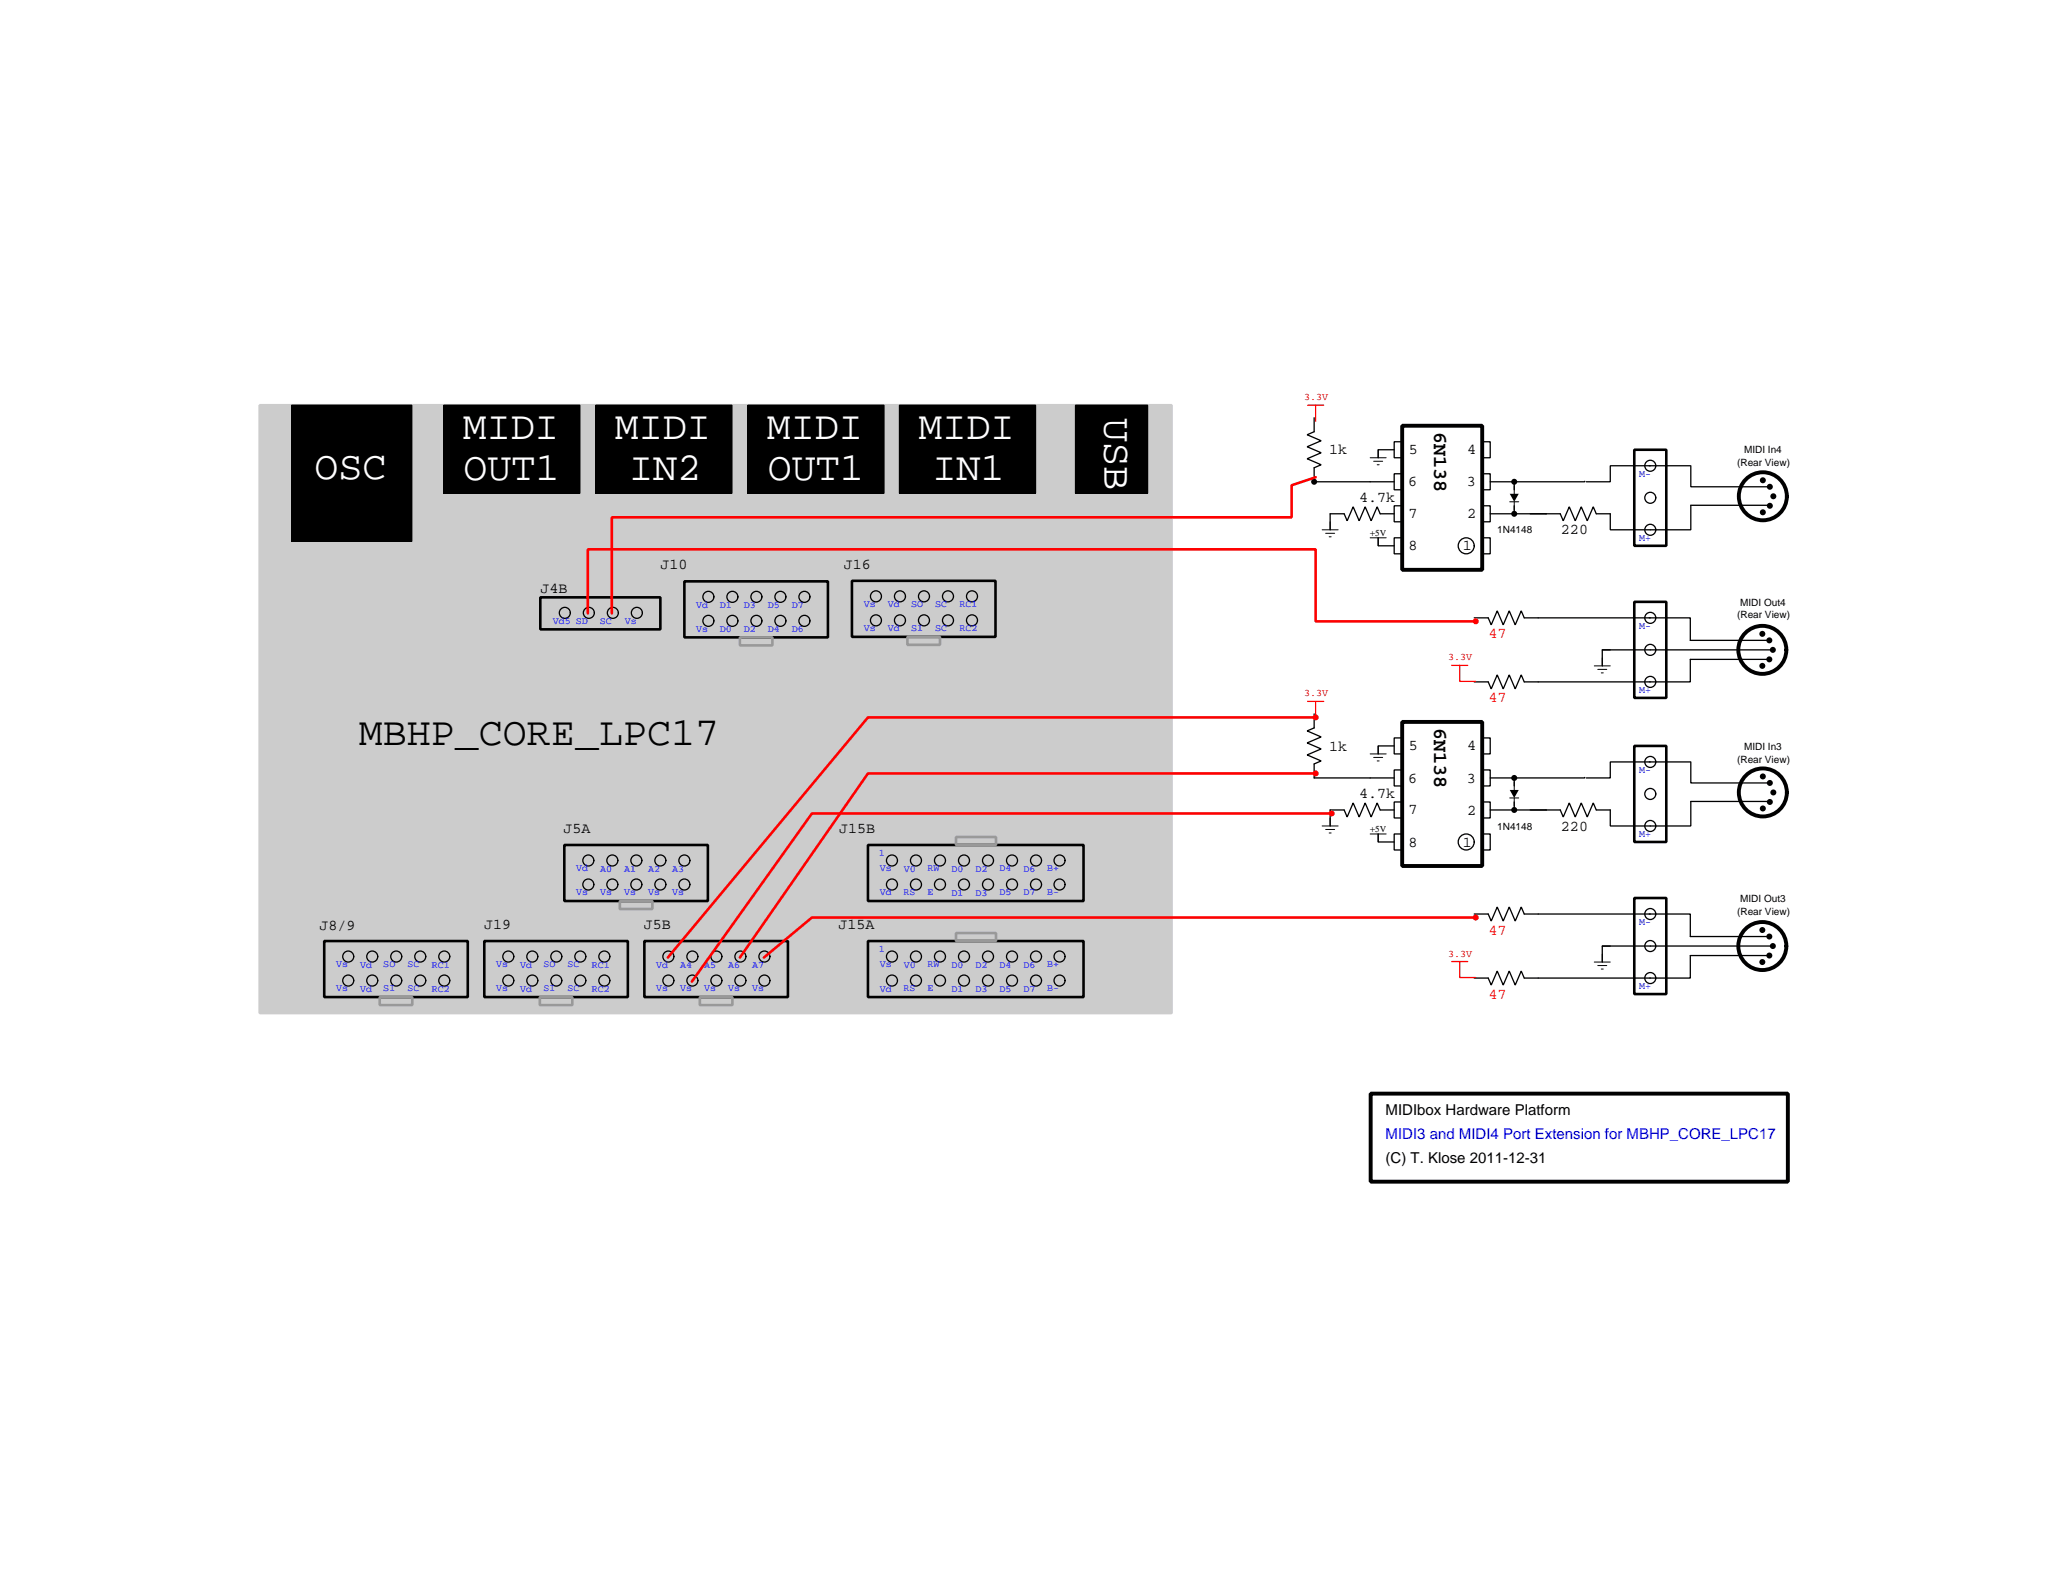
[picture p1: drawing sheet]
<svg xmlns="http://www.w3.org/2000/svg" width="279mm" height="216mm" viewBox="0 0 279 216" stroke-linecap="round" stroke-linejoin="round" font-family="sans-serif">
<path d="M35.4 55.3h124.5v83h-124.5z" fill-rule="evenodd" fill="#ccc"/>
<path d="M35.4 55.3h124.5v83h-124.5zM92.3 78.2h21.8v9.9h-21.8zM115.2 78.2h21.8v9.8h-21.8zM75.9 114.2h21.8v9.9h-21.8zM117.4 114.2h31.6v9.9h-31.6zM43.2 127.3h21.7v9.9h-21.7zM65 127.3h21.8v9.9h-21.8zM86.9 127.3h21.7v9.9h-21.7zM117.4 127.3h31.6v9.9h-31.6z" fill="none" stroke="#ccc" stroke-width=".36"/>
<g fill="none" stroke="#000" stroke-width=".18">
<path d="M39.8 55.3h16.4v18.6h-16.4zM60.6 55.3h18.5v12h-18.5zM81.3 55.3h18.6v12h-18.6zM102.1 55.3h18.6v12h-18.6zM122.8 55.3h18.5v12h-18.5zM146.8 55.3h9.8v12h-9.8zM179.4 57v1.9l-1 .4 1.9 .9-1.9 .8 1.9 .8-1.9 .8 1.9 .8-.9 .4v1.9h10.9M188.1 73.4v1.1h2.2M190.3 64.7h1.1v2.1h-1.1zM190.3 69h1.1v2.2h-1.1zM190.3 73.4h1.1v2.2h-1.1zM190.3 60.3h1.1v2.2h-1.1z"/>
<path d="M190.3 61.4h-2.2v1.1M190.3 70.1h-1.9l-.4-.9-.8 1.9-.9-1.9-.8 1.9-.8-1.9-.8 1.9-.4-1h-1.9v2.2M202.3 64.7h1.1v2.1h-1.1zM202.3 69h1.1v2.2h-1.1zM202.3 73.4h1.1v2.2h-1.1zM202.3 60.3h1.1v2.2h-1.1zM206.7 65.7v1.1M206.7 69v1.1M216.3 65.7h-12.9M225.1 63.6h5.6M225.3 63.6h-5.5v2.1h-3.3M230.8 63.6v2.8h10.7"/>
<path d="M241.6 69h-10.8v3.3h-11v-2.2h-1.9l-.4-.9-.9 1.9-.8-1.9-.8 1.9-.8-1.9-.8 1.9-.4-1h-9.6M179.4 97.4v1.9l-1 .5 1.9 .8-1.9 .8 1.9 .8-1.9 .8 1.9 .8-.9 .5v1.9h10.9M201.2 84.3h1.9l.4 1 .9-1.9 .8 1.9 .8-1.9 .8 1.9 .8-1.9 .4 .9h17.3M201.2 93.1h1.9l.4 .9 .9-1.9 .8 1.9 .8-1.9 .8 1.9 .8-1.9 .4 1h17.3M218.7 88.7h22.9M219.8 88.7h-1.1v2.2M225.1 84.3h5.6v3.1h10.8M241.6 90h-10.9v3.1h-5.5M188.1 113.8v1.1h2.2M190.3 105.1h1.1v2.2h-1.1zM190.3 109.4h1.1v2.2h-1.1zM190.3 113.8h1.1v2.2h-1.1z"/>
<path d="M190.3 100.7h1.1v2.2h-1.1zM190.3 101.8h-2.2v1.1M190.3 110.5h-1.9l-.4-.9-.8 1.9-.9-1.9-.8 1.9-.8-1.9-.8 1.9-.4-1h-1.9v2.2M202.3 105.1h1.1v2.2h-1.1zM202.3 109.4h1.1v2.2h-1.1zM202.3 113.8h1.1v2.2h-1.1zM202.3 100.7h1.1v2.2h-1.1zM206.7 106.2v1.1M206.7 109.4v1.1M216.3 106.1v.1h-12.9M225.1 104h5.6M225.3 104h-5.5v2.2h-3.3"/>
<path d="M230.8 104v2.9h10.7M241.6 109.4h-10.8v3.3h-11v-2.2h-1.9l-.4-.9-.9 1.9-.8-1.9-.8 1.9-.8-1.9-.8 1.9-.4-1h-9.6M201.2 124.7h1.9l.4 1 .9-1.9 .8 1.9 .8-1.9 .8 1.9 .8-1.9 .4 .9h17.3M201.2 133.5h1.9l.4 .9 .9-1.9 .8 1.9 .8-1.9 .8 1.9 .8-1.9 .4 1h17.3M218.7 129.1h22.9M219.8 129.1h-1.1v2.2M225.1 124.7h5.6v3.1h10.8M241.6 130.4h-10.9v3.1h-5.5"/>
<circle cx="200.1" cy="74.5" r="1.09"/>
<circle cx="225.3" cy="67.9" r=".75"/>
<circle cx="225.3" cy="72.3" r=".75"/>
<circle cx="225.3" cy="63.6" r=".75"/>
<circle cx="77.1" cy="83.6" r=".75"/>
<circle cx="80.4" cy="83.6" r=".75"/>
<circle cx="83.6" cy="83.6" r=".75"/>
<circle cx="86.9" cy="83.6" r=".75"/>
<circle cx="96.7" cy="84.7" r=".75"/>
<circle cx="96.7" cy="81.5" r=".75"/>
<circle cx="100" cy="84.7" r=".75"/>
<circle cx="100" cy="81.5" r=".75"/>
<circle cx="103.2" cy="84.7" r=".75"/>
<circle cx="103.2" cy="81.5" r=".75"/>
<circle cx="106.5" cy="84.7" r=".75"/>
<circle cx="106.5" cy="81.5" r=".75"/>
<circle cx="109.8" cy="84.7" r=".75"/>
<circle cx="109.8" cy="81.5" r=".75"/>
<circle cx="119.6" cy="81.4" r=".75"/>
<circle cx="119.6" cy="84.7" r=".75"/>
<circle cx="122.8" cy="81.4" r=".75"/>
<circle cx="122.8" cy="84.7" r=".75"/>
<circle cx="126.1" cy="81.4" r=".75"/>
<circle cx="126.1" cy="84.7" r=".75"/>
<circle cx="129.4" cy="81.4" r=".75"/>
<circle cx="129.4" cy="84.7" r=".75"/>
<circle cx="132.7" cy="81.4" r=".75"/>
<circle cx="132.7" cy="84.7" r=".75"/>
<circle cx="225.3" cy="88.7" r=".75"/>
<circle cx="225.3" cy="93.1" r=".75"/>
<circle cx="225.3" cy="84.3" r=".75"/>
<circle cx="80.3" cy="117.4" r=".75"/>
<circle cx="83.6" cy="117.4" r=".75"/>
<circle cx="86.9" cy="117.4" r=".75"/>
<circle cx="90.1" cy="117.4" r=".75"/>
<circle cx="93.4" cy="117.4" r=".75"/>
<circle cx="121.7" cy="117.4" r=".75"/>
<circle cx="125" cy="117.4" r=".75"/>
<circle cx="128.3" cy="117.4" r=".75"/>
<circle cx="131.6" cy="117.4" r=".75"/>
<circle cx="134.9" cy="117.4" r=".75"/>
<circle cx="138.1" cy="117.4" r=".75"/>
<circle cx="141.4" cy="117.4" r=".75"/>
<circle cx="144.6" cy="117.4" r=".75"/>
<circle cx="200.1" cy="114.9" r="1.09"/>
<circle cx="225.3" cy="112.7" r=".75"/>
<circle cx="225.3" cy="104" r=".75"/>
<circle cx="225.3" cy="108.4" r=".75"/>
<circle cx="47.5" cy="133.8" r=".75"/>
<circle cx="47.5" cy="130.5" r=".75"/>
<circle cx="50.8" cy="133.8" r=".75"/>
<circle cx="50.8" cy="130.5" r=".75"/>
<circle cx="54.1" cy="133.8" r=".75"/>
<circle cx="54.1" cy="130.5" r=".75"/>
<circle cx="57.4" cy="133.8" r=".75"/>
<circle cx="57.4" cy="130.5" r=".75"/>
<circle cx="60.6" cy="133.8" r=".75"/>
<circle cx="60.6" cy="130.5" r=".75"/>
<circle cx="69.4" cy="133.8" r=".75"/>
<circle cx="69.4" cy="130.5" r=".75"/>
<circle cx="72.7" cy="133.8" r=".75"/>
<circle cx="72.7" cy="130.5" r=".75"/>
<circle cx="75.9" cy="133.8" r=".75"/>
<circle cx="75.9" cy="130.5" r=".75"/>
<circle cx="79.2" cy="133.8" r=".75"/>
<circle cx="79.2" cy="130.5" r=".75"/>
<circle cx="80.3" cy="120.7" r=".75"/>
<circle cx="82.5" cy="133.8" r=".75"/>
<circle cx="82.5" cy="130.5" r=".75"/>
<circle cx="83.6" cy="120.7" r=".75"/>
<circle cx="86.9" cy="120.7" r=".75"/>
<circle cx="90.1" cy="120.7" r=".75"/>
<circle cx="91.2" cy="133.8" r=".75"/>
<circle cx="91.2" cy="130.5" r=".75"/>
<circle cx="93.4" cy="120.7" r=".75"/>
<circle cx="94.5" cy="133.8" r=".75"/>
<circle cx="94.5" cy="130.5" r=".75"/>
<circle cx="97.8" cy="133.8" r=".75"/>
<circle cx="97.8" cy="130.5" r=".75"/>
<circle cx="101.1" cy="133.8" r=".75"/>
<circle cx="101.1" cy="130.5" r=".75"/>
<circle cx="104.3" cy="133.8" r=".75"/>
<circle cx="104.3" cy="130.5" r=".75"/>
<circle cx="121.7" cy="133.8" r=".75"/>
<circle cx="121.7" cy="130.5" r=".75"/>
<circle cx="121.7" cy="120.7" r=".75"/>
<circle cx="125" cy="133.8" r=".75"/>
<circle cx="125" cy="130.5" r=".75"/>
<circle cx="125" cy="120.7" r=".75"/>
<circle cx="128.3" cy="133.8" r=".75"/>
<circle cx="128.3" cy="130.5" r=".75"/>
<circle cx="128.3" cy="120.7" r=".75"/>
<circle cx="131.6" cy="133.8" r=".75"/>
<circle cx="131.6" cy="130.5" r=".75"/>
<circle cx="131.6" cy="120.7" r=".75"/>
<circle cx="134.9" cy="133.8" r=".75"/>
<circle cx="134.9" cy="130.5" r=".75"/>
<circle cx="134.9" cy="120.7" r=".75"/>
<circle cx="138.1" cy="133.8" r=".75"/>
<circle cx="138.1" cy="130.5" r=".75"/>
<circle cx="138.1" cy="120.7" r=".75"/>
<circle cx="141.4" cy="133.8" r=".75"/>
<circle cx="141.4" cy="130.5" r=".75"/>
<circle cx="141.4" cy="120.7" r=".75"/>
<circle cx="144.6" cy="133.8" r=".75"/>
<circle cx="144.6" cy="130.5" r=".75"/>
<circle cx="144.6" cy="120.7" r=".75"/>
<circle cx="225.3" cy="124.7" r=".75"/>
<circle cx="225.3" cy="133.5" r=".75"/>
<circle cx="225.3" cy="129.1" r=".75"/>
</g>
<g fill="none" stroke="#000" stroke-width=".36">
<path d="M93.4 79.3h19.6v7.7h-19.6zM116.3 79.3h19.6v7.6h-19.6zM223.1 61.4h4.3v13.1h-4.3zM73.7 81.5h16.4v4.4h-16.4zM223.1 82.1h4.3v13.1h-4.3zM77 115.3h19.6v7.7h-19.6zM118.5 115.3h29.4v7.7h-29.4zM223.1 101.8h4.3v13.1h-4.3zM44.3 128.4h19.5v7.7h-19.5zM66.1 128.4h19.6v7.7h-19.6zM87.9 128.4h19.6v7.7h-19.6zM118.5 128.4h29.4v7.7h-29.4z"/>
<path d="M223.1 122.6h4.3v13.1h-4.3z"/>
</g>
<path d="M101 87h4.4v1.1h-4.4zM123.9 86.9h4.4v1.1h-4.4zM130.5 114.2h5.4v1.1h-5.4zM51.8 136.1h4.5v1.1h-4.5zM73.7 136.1h4.4v1.1h-4.4zM84.6 123h4.4v1.1h-4.4zM95.5 136.1h4.5v1.1h-4.5zM130.5 127.3h5.4v1.1h-5.4z" fill="none" stroke="#999" stroke-width=".36"/>
<g fill="#000">
<path d="M206.1 67.4h1.2l-.6 1.1zM206.1 107.8h1.2l-.6 1.1z"/>
<path d="M39.8 55.3h16.4v18.6h-16.4z" fill-rule="evenodd"/>
<path d="M60.6 55.3h18.5v12h-18.5z" fill-rule="evenodd"/>
<path d="M81.3 55.3h18.6v12h-18.6z" fill-rule="evenodd"/>
<path d="M102.1 55.3h18.6v12h-18.6z" fill-rule="evenodd"/>
<path d="M122.8 55.3h18.5v12h-18.5z" fill-rule="evenodd"/>
<path d="M146.8 55.3h9.8v12h-9.8z" fill-rule="evenodd"/>
<circle cx="179.4" cy="65.7" r=".41"/>
<circle cx="206.7" cy="65.7" r=".41"/>
<circle cx="206.7" cy="70.1" r=".41"/>
<circle cx="240.6" cy="69.9" r=".41"/>
<circle cx="240.6" cy="65.5" r=".41"/>
<circle cx="241.6" cy="69" r=".41"/>
<circle cx="241.6" cy="66.4" r=".41"/>
<circle cx="242" cy="67.7" r=".41"/>
<circle cx="240.5" cy="90.9" r=".41"/>
<circle cx="240.5" cy="86.5" r=".41"/>
<circle cx="241.5" cy="90" r=".41"/>
<circle cx="241.5" cy="87.4" r=".41"/>
<circle cx="242" cy="88.7" r=".41"/>
<circle cx="206.7" cy="110.5" r=".41"/>
<circle cx="206.7" cy="106.2" r=".41"/>
<circle cx="240.6" cy="110.3" r=".41"/>
<circle cx="240.6" cy="106" r=".41"/>
<circle cx="241.6" cy="109.4" r=".41"/>
<circle cx="241.6" cy="106.9" r=".41"/>
<circle cx="242" cy="108.1" r=".41"/>
<circle cx="240.5" cy="126.9" r=".41"/>
<circle cx="240.5" cy="131.3" r=".41"/>
<circle cx="241.5" cy="127.8" r=".41"/>
<circle cx="241.5" cy="130.4" r=".41"/>
<circle cx="242" cy="129.1" r=".41"/>
</g>
<g fill="none" stroke="#000" stroke-width=".53">
<path d="M191.4 58.1h10.9v19.7h-10.9zM191.4 98.5h10.9v19.7h-10.9zM187.1 149.3h56.9v12h-56.9z"/>
<circle cx="240.6" cy="67.7" r="3.3"/>
<circle cx="240.5" cy="88.7" r="3.3"/>
<circle cx="240.6" cy="108.1" r="3.3"/>
<circle cx="240.5" cy="129.1" r="3.3"/>
</g>
<g fill="none" stroke="#000" stroke-width=".14">
<path d="M180.5 72.3h2.1M180.9 72.8h1.3M181.4 73.3h.3M181.6 71.2v1.1M187 62.5h2.2M187 73.4h2.2M187.5 63h1.2M188 63.4h.2M188.1 61.4v1.1M188.1 73.4v1.1M206.1 68.5h1.2M206.7 66.3v1.1"/>
<path d="M206.7 68.5v1.1M217.6 90.9h2.2M218.1 91.4h1.2M218.6 91.8h.2M218.7 89.8v1.1M180.5 112.7h2.1M180.9 113.2h1.3M181.4 113.7h.3M181.6 111.6v1.1M187 102.9h2.2M187 113.8h2.2M187.5 103.4h1.2"/>
<path d="M188 103.8h.2M188.1 101.8v1.1M188.1 113.8v1.1M206.1 108.9h1.2M206.7 106.7v1.1M206.7 108.9v1.1M217.6 131.3h2.2M218.1 131.8h1.2M218.6 132.2h.2M218.7 130.2v1.1"/>
</g>
<path d="M179.6 65.1l-3.3 1.1v4.4h-92.8v13.1M80.2 83.7v-8.7h99.4v9.8h21.8M179.6 97.9h-61.1l-27.3 32.8M179.6 105.6h-61.1l-17.5 25.1M201.4 125.2h-90.6l-6.5 5.5" fill="none" stroke="#f00" stroke-width=".36"/>
<path d="M178.5 55.3h2.2M179.6 55.3v2.2M178.5 95.7h2.2M179.6 95.7v2.2M198.1 90.8h2.2M199.2 90.8v2.2h2.2M198.1 131.2h2.2M199.2 131.2v2.2h2.2" fill="none" stroke="#f00" stroke-width=".18"/>
<g fill="#f00">
<circle cx="179.6" cy="97.9" r=".41"/>
<circle cx="179.6" cy="105.6" r=".41"/>
</g>
<path d="M181.8 111h-71l-16.4 23" fill="none" stroke="#f00" stroke-width=".36"/>
<g fill="#f00">
<circle cx="181.8" cy="111" r=".41"/>
<circle cx="201.4" cy="125.2" r=".41"/>
<circle cx="201.4" cy="84.8" r=".41"/>
</g>
<g font-size="5.5" fill="#fff">
<text x="63.2" y="59.9">MIDI</text>
<text x="83.9" y="59.9">MIDI</text>
<text x="104.7" y="59.9">MIDI</text>
<text x="125.4" y="59.9">MIDI</text>
<text x="150.8" y="57" transform="rotate(90 150.8 57)">USB</text>
<text x="42.9" y="65.4">OSC</text>
<text x="63.3" y="65.5">OUT1</text>
<text x="85.9" y="65.5">IN2</text>
<text x="104.8" y="65.5">OUT1</text>
<text x="127.3" y="65.5">IN1</text>
</g>
<text font-size="5.5" x="49" y="101.7">MBHP_CORE_LPC17</text>
<g font-size="2.7">
<text x="195.8" y="58.9" transform="rotate(90 195.8 58.9)">6N138</text>
<text x="195.8" y="99.3" transform="rotate(90 195.8 99.3)">6N138</text>
</g>
<g font-size="2">
<text x="181.4" y="62">1k</text>
<text x="192.3" y="62">5</text>
<text x="200.2" y="62">4</text>
<text x="185.5" y="68.6">4.7k</text>
<text x="192.2" y="66.4">6</text>
<text x="192.3" y="70.7">7</text>
<text x="200.2" y="66.4">3</text>
<text x="200.2" y="70.8">2</text>
<text x="90.1" y="77.7">J10</text>
<text x="115.2" y="77.6">J16</text>
<text x="192.2" y="75.1">8</text>
<text x="199.7" y="75.1">1</text>
<text x="213.1" y="72.9">220</text>
<text x="73.8" y="81">J4B</text>
<text x="181.4" y="102.4">1k</text>
<text x="192.2" y="106.8">6</text>
<text x="192.3" y="102.4">5</text>
<text x="200.2" y="106.8">3</text>
<text x="200.2" y="102.4">4</text>
<text x="76.9" y="113.7">J5A</text>
<text x="114.5" y="113.7">J15B</text>
<text x="185.5" y="109">4.7k</text>
<text x="192.3" y="111.2">7</text>
<text x="200.2" y="111.2">2</text>
<text x="213.1" y="113.4">220</text>
<text x="192.2" y="115.5">8</text>
<text x="199.7" y="115.5">1</text>
<text x="43.6" y="126.9">J8/9</text>
<text x="66.1" y="126.8">J19</text>
<text x="87.9" y="126.8">J5B</text>
<text x="114.5" y="126.8">J15A</text>
<text x="189.1" y="152.2">MIDIbox Hardware Platform</text>
<text x="189.1" y="158.7">(C) T. Klose 2011-12-31</text>
</g>
<g font-size="2" fill="#f00">
<text x="203.2" y="87.1">47</text>
<text x="203.2" y="95.9">47</text>
<text x="203.2" y="127.5">47</text>
<text x="203.2" y="136.3">47</text>
</g>
<text font-size="2" fill="#00f" x="189.1" y="155.5">MIDI3 and MIDI4 Port Extension for MBHP_CORE_LPC17</text>
<g font-size="1.4" fill="#f00">
<text x="178" y="54.6">3.3V</text>
<text x="178" y="95">3.3V</text>
<text x="197.7" y="90.1">3.3V</text>
<text x="197.7" y="130.5">3.3V</text>
</g>
<g font-size="1.4" fill="#00f">
<text x="223.7" y="65">M-</text>
<text x="223.7" y="73.8">M+</text>
<text x="95" y="83">Vd</text>
<text x="98.3" y="83">D1</text>
<text x="101.5" y="83">D3</text>
<text x="104.8" y="83">D5</text>
<text x="108.1" y="83">D7</text>
<text x="117.9" y="82.9">Vs</text>
<text x="121.2" y="82.9">Vd</text>
<text x="124.4" y="82.9">SO</text>
<text x="127.6" y="82.9">SC</text>
<text x="131" y="82.9">RC1</text>
<text x="75.4" y="85.1">Vd5 SD</text>
<text x="81.9" y="85.1">SC</text>
<text x="85.3" y="85.1">Vs</text>
<text x="95" y="86.2">Vs</text>
<text x="98.3" y="86.2">D0</text>
<text x="101.5" y="86.2">D2</text>
<text x="104.8" y="86.2">D4</text>
<text x="108.1" y="86.2">D6</text>
<text x="117.9" y="86.1">Vs</text>
<text x="121.2" y="86.2">Vd</text>
<text x="124.4" y="86.1">SI</text>
<text x="127.6" y="86.1">SC</text>
<text x="131" y="86.2">RC2</text>
<text x="223.7" y="85.8">M-</text>
<text x="223.7" y="94.5">M+</text>
<text x="223.7" y="105.5">M-</text>
<text x="78.7" y="118.9">Vd</text>
<text x="81.9" y="118.9">A0</text>
<text x="85.2" y="118.9">A1</text>
<text x="88.5" y="118.9">A2</text>
<text x="91.8" y="118.9">A3</text>
<text x="120" y="116.8">1</text>
<text x="120.1" y="118.9">Vs</text>
<text x="123.4" y="118.9">V0</text>
<text x="126.6" y="118.9">RW</text>
<text x="129.9" y="118.9">D0</text>
<text x="133.2" y="118.9">D2</text>
<text x="136.4" y="118.9">D4</text>
<text x="139.7" y="118.9">D6</text>
<text x="142.9" y="118.9">B+</text>
<text x="223.7" y="114.2">M+</text>
<text x="78.7" y="122.2">Vs</text>
<text x="81.9" y="122.2">Vs</text>
<text x="85.2" y="122.2">Vs</text>
<text x="88.5" y="122.2">Vs</text>
<text x="91.8" y="122.2">Vs</text>
<text x="120.1" y="122.2">Vd</text>
<text x="123.3" y="122.2">RS</text>
<text x="126.6" y="122.2">E</text>
<text x="129.9" y="122.2">D1</text>
<text x="133.2" y="122.2">D3</text>
<text x="136.4" y="122.2">D5</text>
<text x="139.7" y="122.2">D7</text>
<text x="142.9" y="122.2">B-</text>
<text x="120" y="129.9">1</text>
<text x="223.7" y="126.2">M-</text>
<text x="45.9" y="132">Vs</text>
<text x="45.9" y="135.3">Vs</text>
<text x="49.2" y="132">Vd</text>
<text x="49.2" y="135.3">Vd</text>
<text x="52.3" y="135.3">SI</text>
<text x="52.3" y="132">SO</text>
<text x="55.6" y="135.3">SC</text>
<text x="55.6" y="132">SC</text>
<text x="58.9" y="135.3">RC2</text>
<text x="58.9" y="132">RC1</text>
<text x="67.7" y="132">Vs</text>
<text x="67.7" y="135.3">Vs</text>
<text x="71" y="132">Vd</text>
<text x="71" y="135.3">Vd</text>
<text x="74.2" y="135.3">SI</text>
<text x="74.2" y="132">SO</text>
<text x="77.4" y="135.3">SC</text>
<text x="77.4" y="132">SC</text>
<text x="80.8" y="135.3">RC2</text>
<text x="80.8" y="132">RC1</text>
<text x="89.6" y="132">Vd</text>
<text x="89.6" y="135.3">Vs</text>
<text x="92.9" y="135.3">Vs</text>
<text x="92.9" y="132">A4</text>
<text x="96.1" y="135.3">Vs</text>
<text x="96.1" y="132">A5</text>
<text x="99.4" y="135.3">Vs</text>
<text x="99.4" y="132.1">A6</text>
<text x="102.7" y="135.3">Vs</text>
<text x="102.7" y="132">A7</text>
<text x="120.1" y="132">Vs</text>
<text x="120.1" y="135.3">Vd</text>
<text x="123.3" y="135.3">RS</text>
<text x="123.4" y="132.1">V0</text>
<text x="126.6" y="132">RW</text>
<text x="126.6" y="135.3">E</text>
<text x="129.9" y="135.3">D1</text>
<text x="129.9" y="132.1">D0</text>
<text x="133.2" y="132.1">D2</text>
<text x="133.2" y="135.3">D3</text>
<text x="136.4" y="132">D4</text>
<text x="136.4" y="135.3">D5</text>
<text x="139.7" y="132.1">D6</text>
<text x="139.7" y="135.3">D7</text>
<text x="142.9" y="135.3">B-</text>
<text x="142.9" y="132">B+</text>
<text x="223.7" y="135">M+</text>
</g>
<g font-size="1.4">
<text x="237.1" y="63.6">(Rear View)</text>
<text x="238" y="61.9">MIDI In4</text>
<text x="204.4" y="72.8">1N4148</text>
<text x="237.5" y="82.6">MIDI Out4</text>
<text x="237.1" y="84.4">(Rear View)</text>
<text x="237.1" y="104.1">(Rear View)</text>
<text x="238.1" y="102.3">MIDI In3</text>
<text x="204.4" y="113.2">1N4148</text>
<text x="237.1" y="124.8">(Rear View)</text>
<text x="237.5" y="123.1">MIDI Out3</text>
</g>
<g font-size="1.2">
<text x="187" y="73.1">+5V</text>
<text x="187" y="113.5">+5V</text>
</g>
</svg>
